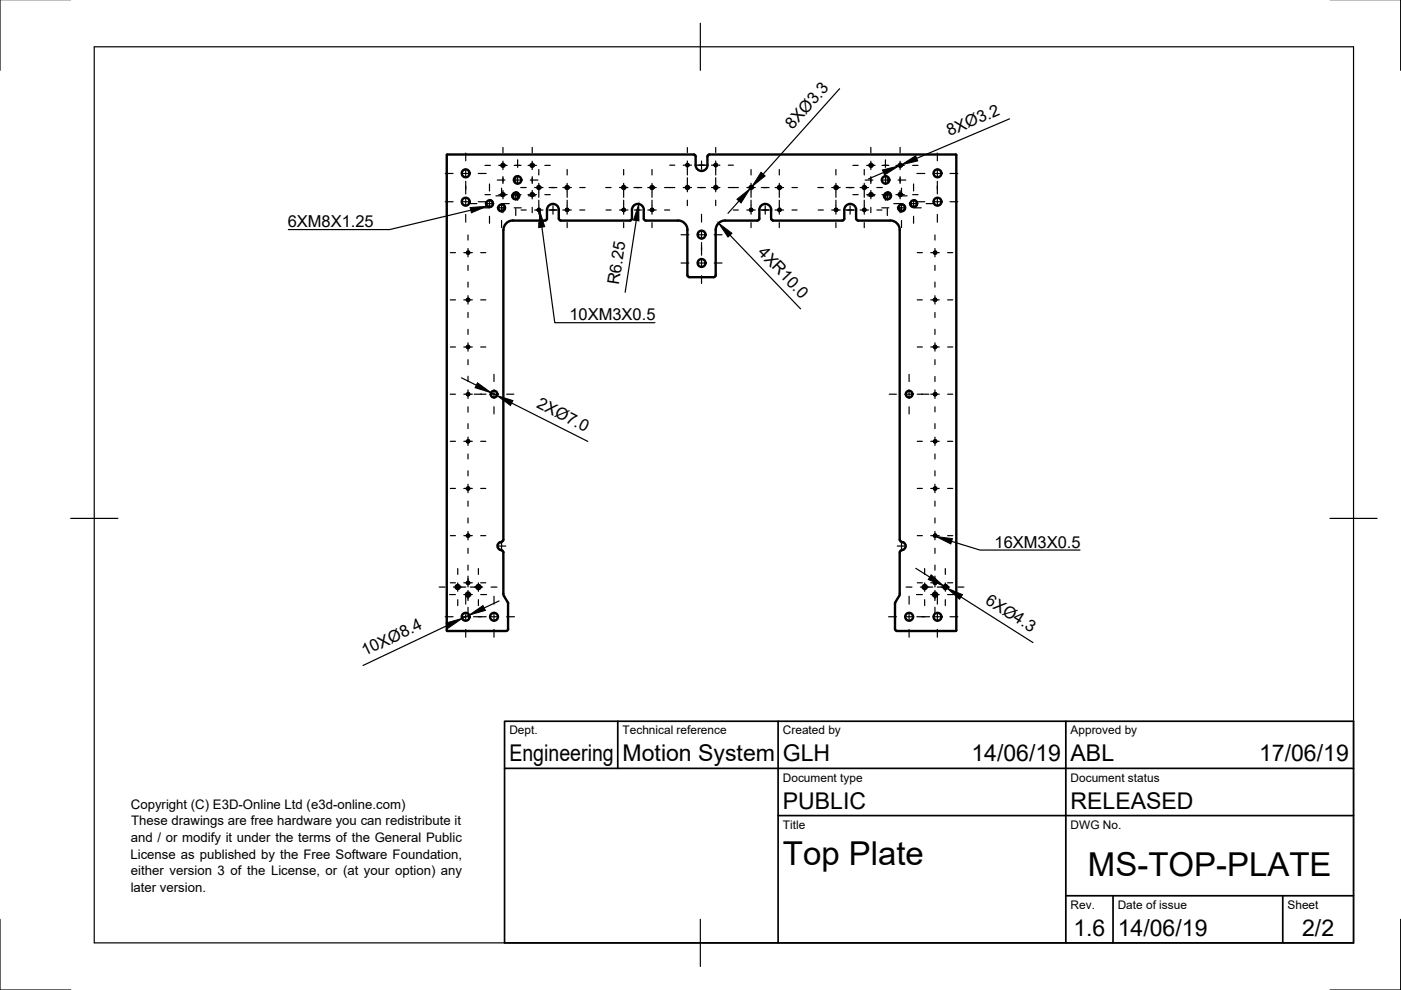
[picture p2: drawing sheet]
<svg xmlns="http://www.w3.org/2000/svg" width="297mm" height="210mm" viewBox="0 0 297 210" stroke-linecap="round" stroke-linejoin="round" font-family="sans-serif">
<!-- layer: Visible -->
<g fill="none" stroke="#000" stroke-width=".51">
<path d="M147.5 33.2v1.8a1.26 1.26 0 0 0 1.2 1.3 1.26 1.26 0 0 0 1.3-1.3v-1.8M147.5 33.2l-.4-.4-52.4 .1v100.8l12.6 .1 .4-.4M150 33.2l.4-.4h52.3v100.9h-12.7l-.2-.3v-5.5M106.7 48.8v65.6l-.1 .3a1.05 1.05 0 0 0-1 1.6l1 .5 .1 .3v9l1 1.7M108.7 46.8h6.9M108.7 46.8a2 2 0 0 0-2 2M116 44.5v1.9l-.4 .4M116 44.5a1.26 1.26 0 0 1 1.2-1.3 1.26 1.26 0 0 1 1.3 1.3M118.5 44.5v1.9l.4 .4h14.7l.4-.4v-1.9M134 44.5a1.26 1.26 0 0 1 1.2-1.3 1.26 1.26 0 0 1 1.3 1.3M136.5 44.5v1.9l.4 .4M136.9 46.8h6.9a2 2 0 0 1 2 2"/>
<path d="M145.7 48.8v9.6M145.8 58.4l.3 .4M146.1 58.8h5.2M153.7 46.8a2 2 0 0 0-2 2v9.6l-.3 .4M161 44.5v1.9l-.2 .3-7.1 .1M161 44.5a1.26 1.26 0 0 1 1.3-1.3 1.26 1.26 0 0 1 1.2 1.3M163.5 44.5v1.9M179 44.5v1.9l-.4 .4h-14.7l-.4-.4M179 44.5a1.26 1.26 0 0 1 1.3-1.3 1.26 1.26 0 0 1 1.2 1.3M181.5 44.5v1.9M181.5 46.4l.4 .4h6.8a1.96 1.96 0 0 1 2.1 2v65.6l.2 .4a.97 .97 0 0 1 .9 1.5l-.9 .4-.2 .4v9l-.2 .3M107.7 127.8v.1"/>
<path d="M107.7 127.9v5.5M189.8 127.8v.1M190.6 126.4l-.8 1.4"/>
<circle cx="98.7" cy="36.7" r=".84"/>
<circle cx="106.6" cy="35.1" r=".33"/>
<circle cx="109.7" cy="38.1" r=".79"/>
<circle cx="112.8" cy="35.1" r=".33"/>
<circle cx="114.2" cy="39.8" r=".33"/>
<circle cx="120.2" cy="39.8" r=".33"/>
<circle cx="132.2" cy="39.8" r=".33"/>
<circle cx="138.3" cy="39.8" r=".33"/>
<circle cx="145.7" cy="39.8" r=".33"/>
<circle cx="145.7" cy="35" r=".24"/>
<circle cx="151.8" cy="39.8" r=".33"/>
<circle cx="151.8" cy="35" r=".24"/>
<circle cx="159.2" cy="39.8" r=".33"/>
<circle cx="165.3" cy="39.8" r=".33"/>
<circle cx="177.3" cy="39.8" r=".33"/>
<circle cx="183.3" cy="39.8" r=".33"/>
<circle cx="184.7" cy="35.1" r=".33"/>
<circle cx="187.8" cy="38.1" r=".79"/>
<circle cx="190.9" cy="35.1" r=".33"/>
<circle cx="198.8" cy="36.7" r=".84"/>
<circle cx="98.7" cy="42.8" r=".84"/>
<circle cx="99.2" cy="53.6" r=".24"/>
<circle cx="103.8" cy="43.2" r=".69"/>
<circle cx="106.3" cy="44.1" r=".69"/>
<circle cx="106.6" cy="41.3" r=".33"/>
<circle cx="109.3" cy="41.5" r=".69"/>
<circle cx="112.8" cy="41.3" r=".33"/>
<circle cx="114.2" cy="44.5" r=".24"/>
<circle cx="120.2" cy="44.5" r=".24"/>
<circle cx="132.2" cy="44.5" r=".24"/>
<circle cx="138.3" cy="44.5" r=".24"/>
<circle cx="148.7" cy="55.8" r=".84"/>
<circle cx="148.7" cy="49.7" r=".84"/>
<circle cx="159.2" cy="44.5" r=".24"/>
<circle cx="165.3" cy="44.5" r=".24"/>
<circle cx="177.3" cy="44.5" r=".24"/>
<circle cx="183.3" cy="44.5" r=".24"/>
<circle cx="184.7" cy="41.3" r=".33"/>
<circle cx="188.2" cy="41.5" r=".69"/>
<circle cx="190.9" cy="41.3" r=".33"/>
<circle cx="191.2" cy="44.1" r=".69"/>
<circle cx="193.7" cy="43.2" r=".69"/>
<circle cx="198.3" cy="53.6" r=".24"/>
<circle cx="198.8" cy="42.8" r=".84"/>
<circle cx="99.2" cy="73.6" r=".24"/>
<circle cx="99.2" cy="63.6" r=".24"/>
<circle cx="198.3" cy="63.6" r=".24"/>
<circle cx="198.3" cy="73.6" r=".24"/>
<circle cx="99.2" cy="93.6" r=".24"/>
<circle cx="99.2" cy="83.6" r=".24"/>
<circle cx="104.7" cy="83.6" r=".71"/>
<circle cx="192.8" cy="83.6" r=".71"/>
<circle cx="198.3" cy="83.6" r=".24"/>
<circle cx="198.3" cy="93.6" r=".24"/>
<circle cx="99.2" cy="113.6" r=".24"/>
<circle cx="99.2" cy="103.6" r=".24"/>
<circle cx="198.3" cy="103.6" r=".24"/>
<circle cx="198.3" cy="113.6" r=".24"/>
<circle cx="97" cy="124.5" r=".43"/>
<circle cx="98.7" cy="130.8" r=".84"/>
<circle cx="99.2" cy="126.1" r=".43"/>
<circle cx="99.2" cy="123.6" r=".24"/>
<circle cx="101.4" cy="124.5" r=".43"/>
<circle cx="104.7" cy="130.8" r=".84"/>
<circle cx="192.8" cy="130.8" r=".84"/>
<circle cx="196.1" cy="124.5" r=".43"/>
<circle cx="198.3" cy="126.1" r=".43"/>
<circle cx="198.3" cy="123.6" r=".24"/>
<circle cx="198.8" cy="130.8" r=".84"/>
<circle cx="200.5" cy="124.5" r=".43"/>
</g>
<!-- layer: Visible Narrow -->
<g fill="none" stroke="#000" stroke-width=".36">
<path d="M145.8 34.7a.31 .31 0 0 1 .2 .3 .31 .31 0 0 1-.3 .3 .31 .31 0 0 1-.3-.4M151.8 34.7a.31 .31 0 0 1 .3 .3 .31 .31 0 0 1-.4 .3 .31 .31 0 0 1-.2-.4M99.3 53.3a.31 .31 0 0 1 .2 .3 .31 .31 0 0 1-.3 .3 .31 .31 0 0 1-.3-.4M103.9 42.4a.81 .81 0 0 1 .7 .9 .81 .81 0 0 1-1 .7 .81 .81 0 0 1-.6-1M106.5 43.2a.81 .81 0 0 1 .6 1 .81 .81 0 0 1-.9 .7 .81 .81 0 0 1-.7-1M109.5 40.7a.81 .81 0 0 1 .6 1 .81 .81 0 0 1-.9 .6 .81 .81 0 0 1-.7-.9M114.3 44.2a.31 .31 0 0 1 .2 .3 .31 .31 0 0 1-.3 .3 .31 .31 0 0 1-.3-.4M120.3 44.2a.31 .31 0 0 1 .2 .3 .31 .31 0 0 1-.3 .3 .31 .31 0 0 1-.3-.4M132.3 44.2a.31 .31 0 0 1 .2 .3 .31 .31 0 0 1-.3 .3 .31 .31 0 0 1-.3-.4M138.3 44.2a.31 .31 0 0 1 .3 .3 .31 .31 0 0 1-.4 .3 .31 .31 0 0 1-.3-.4M159.3 44.2a.31 .31 0 0 1 .2 .3 .31 .31 0 0 1-.3 .3 .31 .31 0 0 1-.3-.4M165.3 44.2a.31 .31 0 0 1 .3 .3 .31 .31 0 0 1-.4 .3 .31 .31 0 0 1-.2-.4"/>
<path d="M177.3 44.2a.31 .31 0 0 1 .3 .3 .31 .31 0 0 1-.4 .3 .31 .31 0 0 1-.2-.4M183.3 44.2a.31 .31 0 0 1 .3 .3 .31 .31 0 0 1-.4 .3 .31 .31 0 0 1-.3-.4M188.3 40.7a.81 .81 0 0 1 .7 1 .81 .81 0 0 1-1 .6 .81 .81 0 0 1-.6-.9M191.3 43.2a.81 .81 0 0 1 .7 1 .81 .81 0 0 1-1 .7 .81 .81 0 0 1-.6-1M193.8 42.4a.81 .81 0 0 1 .7 .9 .81 .81 0 0 1-.9 .7 .81 .81 0 0 1-.7-1M198.3 53.3a.31 .31 0 0 1 .3 .3 .31 .31 0 0 1-.4 .3 .31 .31 0 0 1-.2-.4M99.3 73.3a.31 .31 0 0 1 .2 .3 .31 .31 0 0 1-.3 .3 .31 .31 0 0 1-.3-.4M99.3 63.3a.31 .31 0 0 1 .2 .3 .31 .31 0 0 1-.3 .3 .31 .31 0 0 1-.3-.4M198.3 73.3a.31 .31 0 0 1 .3 .3 .31 .31 0 0 1-.4 .3 .31 .31 0 0 1-.2-.4M198.3 63.3a.31 .31 0 0 1 .3 .3 .31 .31 0 0 1-.4 .3 .31 .31 0 0 1-.2-.4M99.3 93.3a.31 .31 0 0 1 .2 .3 .31 .31 0 0 1-.3 .3 .31 .31 0 0 1-.3-.4M99.3 83.3a.31 .31 0 0 1 .2 .3 .31 .31 0 0 1-.3 .3 .31 .31 0 0 1-.3-.4"/>
<path d="M198.3 83.3a.31 .31 0 0 1 .3 .3 .31 .31 0 0 1-.4 .3 .31 .31 0 0 1-.2-.4M198.3 93.3a.31 .31 0 0 1 .3 .3 .31 .31 0 0 1-.4 .3 .31 .31 0 0 1-.2-.4M99.3 113.3a.31 .31 0 0 1 .2 .3 .31 .31 0 0 1-.3 .3 .31 .31 0 0 1-.3-.4M99.3 103.3a.31 .31 0 0 1 .2 .3 .31 .31 0 0 1-.3 .3 .31 .31 0 0 1-.3-.4M198.3 113.3a.31 .31 0 0 1 .3 .3 .31 .31 0 0 1-.4 .3 .31 .31 0 0 1-.2-.4M198.3 103.3a.31 .31 0 0 1 .3 .3 .31 .31 0 0 1-.4 .3 .31 .31 0 0 1-.2-.4M99.3 123.3a.31 .31 0 0 1 .2 .3 .31 .31 0 0 1-.3 .3 .31 .31 0 0 1-.3-.4M198.3 123.3a.31 .31 0 0 1 .3 .3 .31 .31 0 0 1-.4 .3 .31 .31 0 0 1-.2-.4"/>
</g>
<!-- layer: Border -->
<path d="M0 -.1v15M297 -.1v15M20 9.9h267v190h-267zM148.5 4.9v10M15 109.9h10M282 109.9h10M0 194.9v15h15M148.5 194.9v10M297 194.9v15h-15" fill="none" stroke="#000" stroke-width=".25"/>
<!-- layer: TitleBlock -->
<path d="M107 152.9h180v47h-180zM131 152.9v10M165 152.9v47M226 152.9v47M107 162.9h180M165 172.9h122M226 189.9h61M236 189.9v10M272 189.9v10" fill="none" stroke="#000" stroke-width=".36"/>
<!-- layer: Center Lines -->
<g fill="none" stroke="#000" stroke-width=".25">
<path d="M94.4 36.8h1.7M97.9 36.8h1.7M98.7 32.4v1.7M98.7 35.9v1.8M98.7 38.4v2.7M101.4 36.8h1.7M102.8 35.1h1.2M103.8 39v1.5M105.4 38.2h1.7M105.7 35.1h1.8M106.3 39.9v1.5M106.6 31.3v1.1"/>
<path d="M106.6 34.2v1.8M106.6 37.5v1.4M108.8 38.2h1.8M109 35.1h1.5M109.3 37.4v1.4M109.7 33.9v1.6M109.7 37.3v1.8M110.4 39.8h1.2M112 35.1h1.7M112.4 38.2h1.6M112.8 31.3v1.1M112.8 34.2v1.8"/>
<path d="M112.8 37.5v1.4M113.3 39.8h1.8M114.2 35.9v1.2M114.2 38.9v1.8M115.5 35.1h1.1M116.4 39.8h1.7M119.3 39.8h1.8M120.2 35.9v1.2M120.2 38.9v1.8M122.9 39.8h1.2M128.4 39.8h1.2M131.3 39.8h1.8"/>
<path d="M132.2 35.9v1.2M132.2 38.9v1.8M134.4 39.8h1.7M137.4 39.8h1.7M138.2 35.9v1.2M138.2 38.9v1.8M140.9 39.8h2.2M142 35h1.1M144.8 39.8h1.8M144.8 35h1.8M145.7 31.3v1M145.7 34.1v3"/>
<path d="M145.7 37.7v1.1M145.7 38.9v1.8M147.8 35h1.8M147.9 39.8h1.7M148.7 34.1v1.8M150.9 39.8h1.7M150.9 35h1.7M151.7 31.3v1M151.7 34.1v3M151.7 37.7v1.1M151.7 38.9v1.8M154.4 39.8h2.1"/>
<path d="M154.4 35h1.1M158.3 39.8h1.8M159.2 35.9v1.2M159.2 38.9v1.8M161.4 39.8h1.7M164.3 39.8h1.8M165.2 35.9v1.2M165.2 38.9v1.8M167.9 39.8h1.2M173.4 39.8h1.2M176.3 39.8h1.8M177.2 35.9v1.2"/>
<path d="M177.2 38.9v1.8M179.4 39.8h1.7M180.8 35.1h1.1M182.4 39.8h1.7M183.2 35.9v1.2M183.2 38.9v1.8M183.4 38.2h1.7M183.7 35.1h1.8M184.6 31.3v1.1M184.6 34.2v1.8M184.6 37.5v1.4M185.9 39.8h1.2"/>
<path d="M186.8 38.2h1.8M187 35.1h1.4M187.7 33.9v1.6M187.7 37.3v1.8M188.1 37.4v1.4M189.9 35.1h1.8M190.4 38.2h1.6M190.8 31.3v1.1M190.8 34.2v1.8M190.8 37.5v1.4M191.1 39.9v1.5M193.5 35.1h1.1"/>
<path d="M193.7 39v1.5M194.4 36.8h1.7M197.8 36.8h1.8M198.7 32.4v1.7M198.7 35.9v1.8M198.7 38.4v2.7M201.4 36.8h1.7M94.4 42.8h1.7M95.5 53.6h1.1M97.9 42.8h1.7M98.3 53.6h1.8M98.7 41.9v1.8"/>
<path d="M98.7 45.5v1.6M99.2 49.8v1.1M99.2 52.7v1.8M99.2 56.3v1M99.2 59.8v1.1M99.6 43.2h1.5M101.4 42.8h1.7M101.9 53.6h1.1M102.2 44.1h1.5M102.8 41.3h1.2M102.9 43.2h1.8M103.8 42.3v1.8"/>
<path d="M103.8 45.9v1.4M105.2 41.5h1.5M105.5 44.1h1.7M105.7 41.3h1.8M106.3 43.2v1.8M106.3 46.8v1.5M106.5 43.2h1.5M106.6 40.4v1.8M106.6 44v1.1M108.4 41.5h1.8M109 44.1h1.5M109 41.3h1.5"/>
<path d="M109.3 40.6v1.8M109.3 44.2v1.5M109.7 40.8v1.7M110.5 44.5h1.1M112 41.3h1.7M112 41.5h1.5M112.8 40.4v1.8M112.8 44v1.1M113.3 44.5h1.8M114.2 40.8v1M114.2 42.5v2.9M114.2 47.2v1.1"/>
<path d="M115.5 41.3h1.1M116.4 44.5h1.7M117.2 43.6v1.8M119.3 44.5h1.8M120.2 40.8v1M120.2 42.5v2.9M120.2 47.2v1.1M122.9 44.5h1.1M128.5 44.5h1.1M131.3 44.5h1.8M132.2 40.8v1M132.2 42.5v2.9"/>
<path d="M132.2 47.2v1.1M134.5 44.5h1.5M137.4 44.5h1.7M138.2 40.8v1M138.2 42.5v2.9M138.2 47.2v1.1M140.9 44.5h1.1M144.4 49.8h1.6M144.4 55.8h1.6M145.7 42.5v1.1M147.8 49.8h1.8M147.8 55.8h1.8"/>
<path d="M148.7 45.4v1.7M148.7 48.9v1.8M148.7 51.4v2.7M148.7 54.9v1.8M148.7 58.5v1.6M151.4 49.8h1.7M151.4 55.8h1.7M151.7 42.5v1.1M155.5 44.5h1M158.3 44.5h1.8M159.2 40.8v1M159.2 42.5v2.9"/>
<path d="M159.2 47.2v1.1M161.4 44.5h1.7M162.2 43.6v1.8M164.3 44.5h1.8M165.2 40.8v1M165.2 42.5v2.9M165.2 47.2v1.1M167.9 44.5h1.1M173.5 44.5h1.1M176.3 44.5h1.8M177.2 40.8v1M177.2 42.5v2.9"/>
<path d="M177.2 47.2v1.1M179.3 44.5h1.8M180.2 43.6v1.8M180.8 41.3h1.1M182.4 44.5h1.7M183.2 40.8v1M183.2 42.5v2.9M183.2 47.2v1.1M183.7 41.3h1.8M184 41.5h1.5M184.6 40.4v1.8M184.6 44v1.1"/>
<path d="M185.9 44.5h1.1M187 44.1h1.4M187 41.3h1.4M187.2 41.5h1.8M187.7 40.8v1.7M188.1 40.6v1.8M188.1 44.2v1.5M189.5 43.2h1.5M189.9 41.3h1.8M190.2 44.1h1.8M190.8 41.5h1.5M190.8 40.4v1.8"/>
<path d="M190.8 44v1.1M191.1 43.2v1.8M191.1 46.8v1.5M192.8 43.2h1.8M193.5 41.3h1.1M193.7 42.3v1.8M193.7 45.9v1.4M193.8 44.1h1.5M194.4 42.8h1.7M194.5 53.6h1.1M196.4 43.2h1.5M197.3 53.6h1.8"/>
<path d="M197.8 42.8h1.8M198.2 49.8v1.1M198.2 52.7v1.8M198.2 56.3v1M198.2 59.8v1.1M198.7 41.9v1.8M198.7 45.5v1.6M200.9 53.6h1.1M201.4 42.8h1.7M95.5 73.6h1.1M95.5 63.6h1.1M98.3 73.6h1.8"/>
<path d="M98.3 63.6h1.8M99.2 62.7v1.8M99.2 66.2v1.1M99.2 69.8v1.1M99.2 72.7v1.8M99.2 76.3v1M99.2 79.8v1.1M101.9 73.6h1.1M101.9 63.6h1.1M104.7 79.4v1.5M192.7 79.4v1.5M194.5 73.6h1.1"/>
<path d="M194.5 63.6h1.1M197.3 73.6h1.8M197.3 63.6h1.8M198.2 62.7v1.8M198.2 66.2v1.1M198.2 69.8v1.1M198.2 72.7v1.8M198.2 76.3v1M198.2 79.8v1.1M200.9 73.6h1.1M200.9 63.6h1.1M95.4 83.6h1.2"/>
<path d="M95.5 93.6h1.1M98.3 93.6h1.8M98.3 83.6h1.8M99.2 82.7v1.8M99.2 86.2v1.2M99.2 89.8v1.1M99.2 92.7v1.8M99.2 96.3v1M99.2 99.8v1.1M100.5 83.6h2.5M101.9 93.6h1.1M103.8 83.6h1.8"/>
<path d="M104.7 82.7v1.8M104.7 86.2v1.6M107.4 83.6h1.5M188.5 83.6h1.6M191.8 83.6h1.8M192.7 82.7v1.8M192.7 86.2v1.6M194.5 93.6h1.1M194.5 83.6h2.4M197.3 93.6h1.8M197.3 83.6h1.8M198.2 82.7v1.8"/>
<path d="M198.2 86.2v1.1M198.2 89.8v1.1M198.2 92.7v1.8M198.2 96.3v1M198.2 99.8v1.1M200.9 93.6h1.1M200.9 83.6h1.1M95.5 113.6h1.1M95.5 103.6h1.1M98.3 113.6h1.8M98.3 103.6h1.8M99.2 102.7v1.8"/>
<path d="M99.2 106.2v1.1M99.2 109.8v1.1M99.2 112.7v1.8M99.2 116.2v1.1M99.2 119.8v1.1M101.9 113.6h1.1M101.9 103.6h1.1M105.5 115.8h1.7M106.3 114.9v1.8M190.2 115.8h1.8M191.1 114.9v1.8M194.5 113.6h1.1"/>
<path d="M194.5 103.6h1.1M197.3 113.6h1.8M197.3 103.6h1.8M198.2 102.7v1.8M198.2 106.2v1.1M198.2 109.8v1.1M198.2 112.7v1.8M198.2 116.2v1.1M198.2 119.8v1.1M200.9 113.6h1.1M200.9 103.6h1.1M93.1 124.5h1.3"/>
<path d="M94.4 130.8h1.7M95.3 126.1h1.3M95.5 123.6h1.1M96.1 124.5h2.7M97 120.5v1.3M97 123.6v1.8M97 127.1v1.3M97.9 130.8h1.7M98.3 126.1h1.8M98.3 123.6h1.8M98.7 126.4v1.7M98.7 129.9v1.8"/>
<path d="M98.7 133.4v1.7M99.2 122.1v2.4M99.2 125.2v2.1M99.2 128.7v1.3M99.7 124.5h2.6M100.4 130.8h2.7M101.4 120.5v1.3M101.4 123.6v1.8M101.4 127.1v1.3M101.9 126.1h1.3M101.9 123.6h1.1M103.8 130.8h1.8"/>
<path d="M104.1 124.5h1.3M104.7 126.4v1.7M104.7 129.9v1.8M104.7 133.4v1.7M107.4 130.8h1.7M188.4 130.8h1.7M191.8 130.8h1.8M192.1 124.5h1.3M192.7 126.4v1.7M192.7 129.9v1.8M192.7 133.4v1.7M194.3 126.1h1.3"/>
<path d="M194.4 130.8h2.7M194.5 123.6h1.1M195.1 124.5h2.7M196 120.5v1.3M196 123.6v1.8M196 127.1v1.3M197.3 126.1h1.8M197.3 123.6h1.8M197.8 130.8h1.8M198.2 122.1v2.4M198.2 125.2v2.1M198.2 128.7v1.3"/>
<path d="M198.7 124.5h2.6M198.7 126.4v1.7M198.7 129.9v1.8M198.7 133.4v1.7M200.4 120.5v1.3M200.4 123.6v1.8M200.4 127.1v1.3M200.9 126.1h1.3M200.9 123.6h1.1M201.4 130.8h1.7M203.1 124.5h1.3"/>
</g>
<!-- layer: Dimensions -->
<g fill="none" stroke="#000" stroke-width=".25">
<path d="M178 18.8l-16.2 18.1M159.4 39.5l-.4 .5M187.3 36.6l-3.2 1.3M191.1 34.9l-.6 .3M214 25.2l-19.6 8.4M134.9 46.8l-2.4 15.2M154.8 49.9l14.9 15.6M156.7 42.6l-2.4 2.6M97.9 80.1l3.1 1.6M104.1 83.3l1.3 .6M108.5 85.5l16.1 8.1M94.8 132.6l-17.8 8.5"/>
<path d="M99.5 130.4l-1.5 .7M105.8 127.4l-3.1 1.5M194.2 120.5l2.9 1.9M200.1 124.2l.7 .5M203.8 126.6l15.2 9.6"/>
</g>
<path d="M161.4 36.5l.8 .8-2.8 2.2zM187.1 36l3.4-.8-2.9 1.9zM191.1 34.9l3-1.9 .5 1.1zM135.4 43.3l.1 3.5-1.2-.1zM152.4 47.3l2.8 2.2-.9 .8zM156.3 42.2l2.7-2.2-1.9 3zM101.2 81.2l2.9 2.1-3.4-1.1zM105.4 83.9l3.4 1-.6 1.1zM94.6 132.1l3.4-1-2.9 2.1zM99.5 130.4l2.9-2 .5 1zM197.4 121.9l2.7 2.3-3.3-1.3zM200.8 124.7l3.3 1.4-.7 1z" fill="#000" stroke="#000" stroke-width=".21"/>
<!-- layer: Annotations -->
<path d="M99.7 44l3.5-.3-3.3 1.4zM114.4 44.7l1.1 3.4-1.2 .1zM198.4 113.7l3.5 .5-.3 1.1z" fill="#000" stroke="#000" stroke-width=".21"/>
<path d="M99.8 44.6l-17.2 4.1h-21.5M114.9 48.1l2.7 20.3h21.3M201.8 114.8l6 1.8h21.2" fill="none" stroke="#000" stroke-width=".25"/>
<g font-size="7">
<text x="166" y="183.4">Top Plate</text>
<text x="230.7" y="185.8">MS-TOP-PLATE</text>
</g>
<g font-size="4.9">
<text x="108" y="161.4">Engineering</text>
<text x="132" y="161.4">Motion System</text>
<text x="166" y="161.4">GLH</text>
<text x="206" y="161.4">14/06/19</text>
<text x="227" y="161.4">ABL</text>
<text x="267" y="161.4">17/06/19</text>
<text x="166" y="171.4">PUBLIC</text>
<text x="227" y="171.4">RELEASED</text>
<text x="227.6" y="198.5">1.6</text>
<text x="237" y="198.4">14/06/19</text>
<text x="276.1" y="198.6">2/2</text>
</g>
<g font-size="3.5">
<text x="168" y="27.6" transform="rotate(-48 168 27.6)">8XØ3.3</text>
<text x="201.3" y="28.9" transform="rotate(-23 201.3 28.9)">8XØ3.2</text>
<text x="61" y="48.2">6XM8X1.25</text>
<text x="160.5" y="53.6" transform="rotate(46 160.5 53.6)">4XR10.0</text>
<text x="131.2" y="60.5" transform="rotate(-81 131.2 60.5)">R6.25</text>
<text x="120.7" y="67.9">10XM3X0.5</text>
<text x="113.6" y="86.2" transform="rotate(27 113.6 86.2)">2XØ7.0</text>
<text x="210.9" y="116.1">16XM3X0.5</text>
<text x="208.7" y="127.8" transform="rotate(32 208.7 127.8)">6XØ4.3</text>
<text x="77.3" y="139.2" transform="rotate(-25 77.3 139.2)">10XØ8.4</text>
</g>
<g font-size="2.8">
<text x="27.7" y="171.5">Copyright (C) E3D-Online Ltd (e3d-online.com)</text>
<text x="27.8" y="178.5">and / or modify it under the terms of the General Public</text>
<text x="27.8" y="175">These drawings are free hardware you can redistribute it</text>
<text x="27.7" y="182.1">License as published by the Free Software Foundation,</text>
<text x="27.8" y="185.6">either version 3 of the License, or (at your option) any</text>
<text x="27.7" y="189.1">later version.</text>
</g>
<g font-size="2.5">
<text x="108" y="155.7">Dept.</text>
<text x="132" y="155.7">Technical reference</text>
<text x="166" y="155.7">Created by</text>
<text x="227" y="155.7">Approved by</text>
<text x="166" y="165.7">Document type</text>
<text x="227" y="165.7">Document status</text>
<text x="166" y="175.7">Title</text>
<text x="227" y="175.7">DWG No.</text>
<text x="227" y="192.7">Rev.</text>
<text x="237" y="192.7">Date of issue</text>
<text x="273" y="192.7">Sheet</text>
</g>
</svg>
